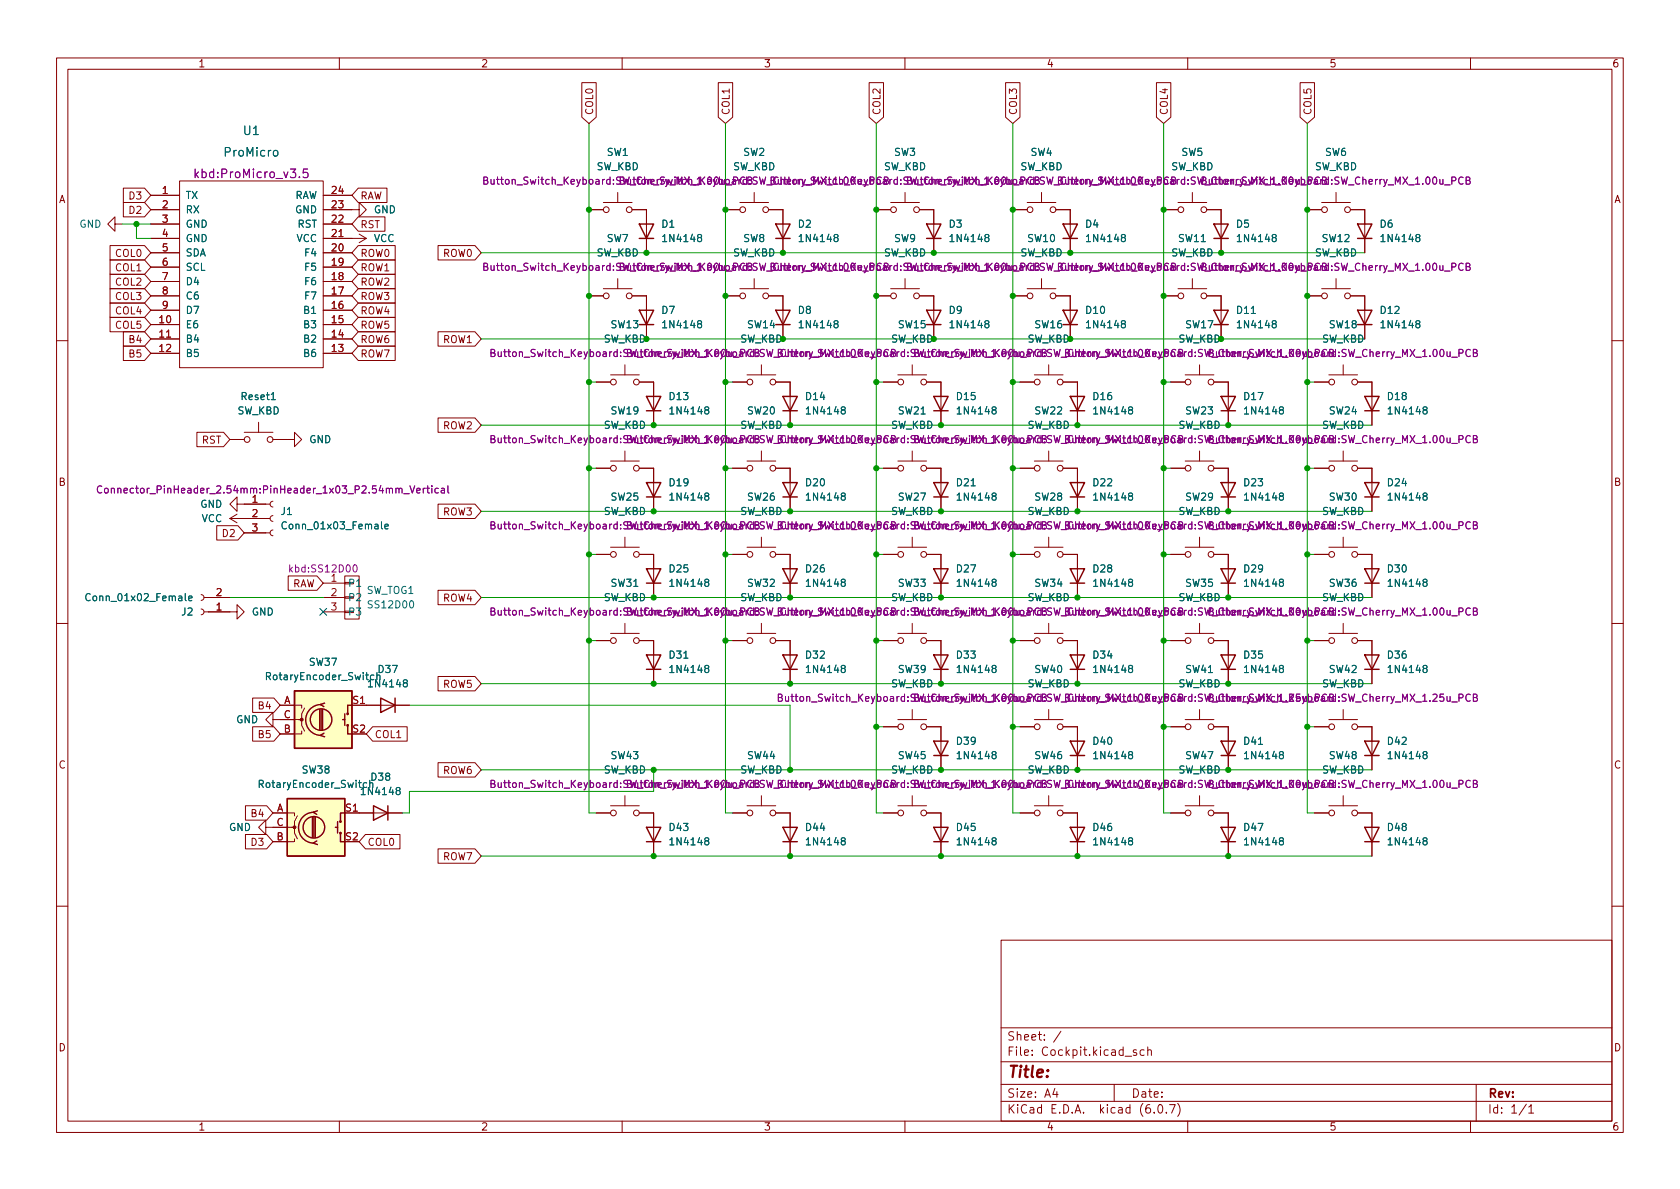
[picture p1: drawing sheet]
<svg xmlns="http://www.w3.org/2000/svg" width="297mm" height="210mm" viewBox="0 0 297 210" stroke-linecap="round" stroke-linejoin="round" font-family="sans-serif">
<g fill="none" stroke="#840000" stroke-width=".18">
<path d="M10 10.2h277v190.1h-277zM12 12.2h273v186.1h-273zM60 10.2v2M102.9 14.6h2.5v6.1l-1.3 1.1-1.2-1.1zM110 10.2v2M127 14.6h2.5v6.1l-1.2 1.1-1.3-1.1zM153.7 14.6h2.5v6.1l-1.3 1.1-1.2-1.1zM160 10.2v2M177.8 14.6h2.5v6.1l-1.2 1.1-1.3-1.1zM204.5 14.6h2.5v6.1l-1.3 1.1-1.2-1.1zM210 10.2v2M229.9 14.6h2.5v6.1l-1.3 1.1-1.2-1.1z"/>
<path d="M260 10.2v2M20.3 39.6v-1.3l-1.3 1.3 1.3 1.3v-1.3h1.3M21.8 33.3h3.8l1.1 1.2-1.1 1.3h-3.8zM21.8 35.8h3.8l1.1 1.3-1.1 1.2h-3.8zM26.7 37.1h5M26.7 34.5h5M26.7 39.6h5M31.7 32h25.4v33h-25.4zM57.1 37.1h6.4v-1.3l1.3 1.3-1.3 1.2v-1.2M57.1 34.5h5.1M57.1 39.6h5.1M63.3 38.3h4.8v2.6h-4.8l-1.1-1.3z"/>
<path d="M63.3 33.3h5.1v2.5h-5.1l-1.1-1.3zM104.1 37.1h2.6M106.7 35.8h5.1M109.2 34v1.8M111.8 37.1h2.5v7.6M128.3 37.1h2.5M130.8 35.8h5.1M133.3 34v1.8M135.9 37.1h2.5v7.6M154.9 37.1h2.6M157.5 35.8h5.1M160 34v1.8"/>
<path d="M162.6 37.1h2.5v7.6M179.1 37.1h2.5M181.6 35.8h5.1M184.1 34v1.8M186.7 37.1h2.5v7.6M205.7 37.1h2.6M208.3 35.8h5.1M210.8 34v1.8M213.4 37.1h2.5v7.6M231.1 37.1h2.6M233.7 35.8h5.1M236.2 34v1.8"/>
<path d="M238.8 37.1h2.5v7.6M19.5 43.4h6.1l1.1 1.3-1.1 1.3h-6.1zM19.5 46h6.1l1.1 1.2-1.1 1.3h-6.1zM19.5 48.5h6.1l1.1 1.3-1.1 1.2h-6.1zM19.5 56.1h6.1l1.1 1.3-1.1 1.3h-6.1zM19.5 51h6.1l1.1 1.3-1.1 1.3h-6.1zM19.5 53.6h6.1l1.1 1.3-1.1 1.2h-6.1zM21.8 58.7h3.8l1.1 1.2-1.1 1.3h-3.8zM26.7 52.3h5M26.7 42.2h5M26.7 57.4h5M26.7 59.9h5"/>
<path d="M26.7 54.9h5M26.7 49.8h5M26.7 47.2h5M26.7 44.7h5M57.1 52.3h5.1M57.1 42.2h7.7M57.1 57.4h5.1M57.1 59.9h5.1M57.1 54.9h5.1M57.1 49.8h5.1M57.1 47.2h5.1M57.1 44.7h5.1"/>
<path d="M63.3 53.6h6.6v2.5h-6.6l-1.1-1.2zM63.3 56.1h6.6v2.6h-6.6l-1.1-1.3zM63.3 58.7h6.6v2.5h-6.6l-1.1-1.3zM63.3 51h6.6v2.6h-6.6l-1.1-1.3zM63.3 43.4h6.6v2.6h-6.6l-1.1-1.3zM63.3 48.5h6.6v2.5h-6.6l-1.1-1.2zM63.3 46h6.6v2.5h-6.6l-1.1-1.3zM63.5 41.4l1.3 .8M64.8 42.2l-1.3 .7M77.4 58.7h6.6l1.1 1.2-1.1 1.3h-6.6zM77.4 43.4h6.6l1.1 1.3-1.1 1.3h-6.6zM104.1 52.3h2.6"/>
<path d="M106.7 51h5.1M109.2 49.3v1.7M111.8 52.3h2.5v7.6M128.3 52.3h2.5M130.8 51h5.1M133.3 49.3v1.7M135.9 52.3h2.5v7.6M154.9 52.3h2.6M157.5 51h5.1M160 49.3v1.7M162.6 52.3h2.5v7.6M179.1 52.3h2.5"/>
<path d="M181.6 51h5.1M184.1 49.3v1.7M186.7 52.3h2.5v7.6M205.7 52.3h2.6M208.3 51h5.1M210.8 49.3v1.7M213.4 52.3h2.5v7.6M231.1 52.3h2.6M233.7 51h5.1M236.2 49.3v1.7M238.8 52.3h2.5v7.6M10 60.2h2"/>
<path d="M21.8 61.2h3.8l1.1 1.3-1.1 1.2h-3.8zM26.7 62.5h5M34.8 76.4h4.7l1.1 1.3-1.1 1.3h-4.7zM40.6 77.7h2.6M43.2 76.4h5.1M45.7 74.7v1.7M48.3 77.7h3.8v-1.3l1.2 1.3-1.2 1.3v-1.3M57.1 62.5h5.1M63.3 61.2h6.6v2.5h-6.6l-1.1-1.2zM77.4 73.9h6.6l1.1 1.3-1.1 1.2h-6.6zM105.4 67.6h2.5M107.9 66.3h5.1"/>
<path d="M110.5 64.5v1.8M110.5 79.8v1.7M113 67.6h2.6v7.6M129.5 67.6h2.6M132.1 66.3h5.1M134.6 64.5v1.8M134.6 79.8v1.7M137.2 67.6h2.5v7.6M156.2 67.6h2.5M158.7 66.3h5.1M161.3 64.5v1.8M161.3 79.8v1.7"/>
<path d="M163.8 67.6h2.6v7.6M180.3 67.6h2.6M182.9 66.3h5.1M185.4 64.5v1.8M185.4 79.8v1.7M188 67.6h2.5v7.6M207 67.6h2.5M209.5 66.3h5.1M212.1 64.5v1.8M212.1 79.8v1.7M214.6 67.6h2.6v7.6M232.4 67.6h2.5"/>
<path d="M234.9 66.3h5.1M237.5 64.5v1.8M237.5 79.8v1.7M240 67.6h2.6v7.6M285 60.2h2M38.3 93h3.8l1.1 1.2-1.1 1.3h-3.8zM40.6 91.7l1.3 .8M40.6 91.7h7.2M41.9 89.1v-1.2l-1.3 1.2 1.3 1.3v-1.3h5.9M41.9 90.9l-1.3 .8M43.2 94.2h4.6M48.3 93.7l-.4 .2-.1 .3 .1 .4 .4 .1"/>
<path d="M48.3 91.2l-.4 .1-.1 .4 .1 .3 .4 .2M48.3 88.6l-.4 .2-.1 .3 .1 .4 .4 .2M77.4 89.1h6.6l1.1 1.3-1.1 1.3h-6.6zM105.4 98h2.5M105.4 82.8h2.5M107.9 96.8h5.1M107.9 81.5h5.1M110.5 95v1.8M113 98h2.6v7.7M113 82.8h2.6v7.6M129.5 98h2.6M129.5 82.8h2.6"/>
<path d="M132.1 96.8h5.1M132.1 81.5h5.1M134.6 95v1.8M137.2 98h2.5v7.7M137.2 82.8h2.5v7.6M156.2 98h2.5M156.2 82.8h2.5M158.7 96.8h5.1M158.7 81.5h5.1M161.3 95v1.8M163.8 82.8h2.6v7.6M163.8 98h2.6v7.7"/>
<path d="M180.3 98h2.6M180.3 82.8h2.6M182.9 96.8h5.1M182.9 81.5h5.1M185.4 95v1.8M188 82.8h2.5v7.6M188 98h2.5v7.7M207 98h2.5M207 82.8h2.5M209.5 96.8h5.1M209.5 81.5h5.1M212.1 95v1.8"/>
<path d="M214.6 82.8h2.6v7.6M214.6 98h2.6v7.7M232.4 98h2.5M232.4 82.8h2.5M234.9 96.8h5.1M234.9 81.5h5.1M237.5 95v1.8M240 98h2.6v7.7M240 82.8h2.6v7.6M10 110.2h2M35.6 105.2l.3 .1 .2 .4-.2 .3-.3 .2M35.6 107.7l.3 .1 .2 .4-.2 .4-.3 .1"/>
<path d="M36.1 108.2h5.8v-1.3l1.3 1.3-1.3 1.3v-1.3M36.1 105.7h4.5M51 101.8h5l1.1 1.3-1.1 1.3h-5zM57.1 105.7h3.9M57.1 108.2h3.9M57.1 103.1h3.9M61 108.1h1.5v.2h-1.5zM61 105.5h1.5v.3h-1.5zM61 103h1.5v.2h-1.5zM61 101.8h2.5v7.7h-2.5zM77.4 119.6h6.6l1.1 1.3-1.1 1.3h-6.6zM77.4 104.4h6.6l1.1 1.3-1.1 1.2h-6.6z"/>
<path d="M105.4 113.3h2.5M107.9 112h5.1M110.5 110.2v1.8M113 113.3h2.6v7.6M129.5 113.3h2.6M132.1 112h5.1M134.6 110.2v1.8M137.2 113.3h2.5v7.6M156.2 113.3h2.5M158.7 112h5.1M161.3 110.2v1.8M163.8 113.3h2.6v7.6"/>
<path d="M180.3 113.3h2.6M182.9 112h5.1M185.4 110.2v1.8M188 113.3h2.5v7.6M207 113.3h2.5M209.5 112h5.1M212.1 110.2v1.8M214.6 113.3h2.6v7.6M232.4 113.3h2.5M234.9 112h5.1M237.5 110.2v1.8M240 113.3h2.6v7.6"/>
<path d="M285 110.2h2M44.7 128.5h3.7l1.1 1.3-1.1 1.3h-3.7zM44.7 123.4h3.7l1.1 1.3-1.1 1.3h-3.7zM48.3 127.2v-1.2l-1.3 1.2 1.3 1.3v-1.3h5v1.1l.5 1M49.5 124.7h3.8v.5M53.3 129.3v.5h-3.8M53.8 125.2l-.5 1v1h-.5M64.8 124.7h7.6M65.9 128.5h6.1v2.6h-6.1l-1.1-1.3zM77.4 134.9h6.6l1.1 1.2-1.1 1.3h-6.6zM156.2 128.5h2.5M158.7 127.2h5.1"/>
<path d="M161.3 125.5v1.7M163.8 128.5h2.6v7.6M180.3 128.5h2.6M182.9 127.2h5.1M185.4 125.5v1.7M188 128.5h2.5v7.6M207 128.5h2.5M209.5 127.2h5.1M212.1 125.5v1.7M214.6 128.5h2.6v7.6M232.4 128.5h2.5M234.9 127.2h5.1"/>
<path d="M237.5 125.5v1.7M240 128.5h2.6v7.6M43.4 147.6h3.7l1.2 1.2-1.2 1.3h-3.7zM43.4 142.5h3.7l1.2 1.3-1.2 1.2h-3.7zM47 146.3v-1.3l-1.3 1.3 1.3 1.3v-1.3h5.1v1l.5 1M48.3 143.8h3.8v.5M52.1 148.3v.5h-3.8M52.6 144.3l-.5 1v1h-.5M63.5 143.8h7.6M64.6 147.6h6.1v2.5h-6.1l-1.1-1.3zM77.4 150.1h6.6l1.1 1.3-1.1 1.2h-6.6zM105.4 143.8h2.5"/>
<path d="M107.9 142.5h5.1M110.5 140.7v1.8M113 143.8h2.6v7.6M129.5 143.8h2.6M132.1 142.5h5.1M134.6 140.7v1.8M137.2 143.8h2.5v7.6M156.2 143.8h2.5M158.7 142.5h5.1M161.3 140.7v1.8M163.8 143.8h2.6v7.6M180.3 143.8h2.6"/>
<path d="M182.9 142.5h5.1M185.4 140.7v1.8M188 143.8h2.5v7.6M207 143.8h2.5M209.5 142.5h5.1M212.1 140.7v1.8M214.6 143.8h2.6v7.6M232.4 143.8h2.5M234.9 142.5h5.1M237.5 140.7v1.8M240 143.8h2.6v7.6M10 160.2h2"/>
<path d="M177 166.3h108v32h-108zM285 160.2h2M60 198.3v2M110 198.3v2M160 198.3v2M177 194.8h108M177 191.8h108M177 187.8h108M177 181.8h108M186.5 192.5l-.4 1h1M186.9 193v1M187.6 182.4l-1.3 1.9"/>
<path d="M197 191.8v3M198.9 186.8h1.2M200.9 185.7l-.3-.1-.2 .2v.3l.5 .1v.4h-.5M202.3 185.7l-.4-.1-.3 .3v.4l.1 .3h.6M202.9 185.8l.2-.2 .4 .1 .1 .9M202.9 185.1v1.5M204.1 196.7v.1M204.9 195.4l.2-.1a.81 .81 0 0 1 .6 .7 .81 .81 0 0 1-.3 .8h-.2a.81 .81 0 0 1-.6-.6 .81 .81 0 0 1 .3-.8zM206.2 196.7v.1M206.8 195.3h1l-.7 1.5M208.2 195.1a1.72 1.72 0 0 1 0 2.3M210 198.3v2"/>
<path d="M260 198.3v2M261 191.8v6.5M269.9 195.3l-1.3 1.9M270.3 195.8l.4-.5v1.5M270.3 196.8h.9"/>
<circle cx="107.2" cy="37.1" r=".51"/>
<circle cx="111.3" cy="37.1" r=".51"/>
<circle cx="131.3" cy="37.1" r=".51"/>
<circle cx="135.4" cy="37.1" r=".51"/>
<circle cx="158" cy="37.1" r=".51"/>
<circle cx="162.1" cy="37.1" r=".51"/>
<circle cx="182.1" cy="37.1" r=".51"/>
<circle cx="186.2" cy="37.1" r=".51"/>
<circle cx="208.8" cy="37.1" r=".51"/>
<circle cx="212.9" cy="37.1" r=".51"/>
<circle cx="234.2" cy="37.1" r=".51"/>
<circle cx="238.3" cy="37.1" r=".51"/>
<circle cx="107.2" cy="52.3" r=".51"/>
<circle cx="111.3" cy="52.3" r=".51"/>
<circle cx="131.3" cy="52.3" r=".51"/>
<circle cx="135.4" cy="52.3" r=".51"/>
<circle cx="158" cy="52.3" r=".51"/>
<circle cx="162.1" cy="52.3" r=".51"/>
<circle cx="182.1" cy="52.3" r=".51"/>
<circle cx="186.2" cy="52.3" r=".51"/>
<circle cx="208.8" cy="52.3" r=".51"/>
<circle cx="212.9" cy="52.3" r=".51"/>
<circle cx="234.2" cy="52.3" r=".51"/>
<circle cx="238.3" cy="52.3" r=".51"/>
<circle cx="43.7" cy="77.7" r=".51"/>
<circle cx="47.8" cy="77.7" r=".51"/>
<circle cx="108.5" cy="67.6" r=".51"/>
<circle cx="112.5" cy="67.6" r=".51"/>
<circle cx="132.6" cy="67.6" r=".51"/>
<circle cx="136.7" cy="67.6" r=".51"/>
<circle cx="159.3" cy="67.6" r=".51"/>
<circle cx="163.3" cy="67.6" r=".51"/>
<circle cx="183.4" cy="67.6" r=".51"/>
<circle cx="187.5" cy="67.6" r=".51"/>
<circle cx="210.1" cy="67.6" r=".51"/>
<circle cx="214.1" cy="67.6" r=".51"/>
<circle cx="235.5" cy="67.6" r=".51"/>
<circle cx="239.5" cy="67.6" r=".51"/>
<circle cx="108.5" cy="82.8" r=".51"/>
<circle cx="108.5" cy="98" r=".51"/>
<circle cx="112.5" cy="82.8" r=".51"/>
<circle cx="112.5" cy="98" r=".51"/>
<circle cx="132.6" cy="82.8" r=".51"/>
<circle cx="132.6" cy="98" r=".51"/>
<circle cx="136.7" cy="98" r=".51"/>
<circle cx="136.7" cy="82.8" r=".51"/>
<circle cx="159.3" cy="82.8" r=".51"/>
<circle cx="159.3" cy="98" r=".51"/>
<circle cx="163.3" cy="82.8" r=".51"/>
<circle cx="163.3" cy="98" r=".51"/>
<circle cx="183.4" cy="82.8" r=".51"/>
<circle cx="183.4" cy="98" r=".51"/>
<circle cx="187.5" cy="82.8" r=".51"/>
<circle cx="187.5" cy="98" r=".51"/>
<circle cx="210.1" cy="82.8" r=".51"/>
<circle cx="210.1" cy="98" r=".51"/>
<circle cx="214.1" cy="98" r=".51"/>
<circle cx="214.1" cy="82.8" r=".51"/>
<circle cx="235.5" cy="82.8" r=".51"/>
<circle cx="235.5" cy="98" r=".51"/>
<circle cx="239.5" cy="82.8" r=".51"/>
<circle cx="239.5" cy="98" r=".51"/>
<circle cx="108.5" cy="113.3" r=".51"/>
<circle cx="112.5" cy="113.3" r=".51"/>
<circle cx="132.6" cy="113.3" r=".51"/>
<circle cx="136.7" cy="113.3" r=".51"/>
<circle cx="159.3" cy="113.3" r=".51"/>
<circle cx="163.3" cy="113.3" r=".51"/>
<circle cx="183.4" cy="113.3" r=".51"/>
<circle cx="187.5" cy="113.3" r=".51"/>
<circle cx="210.1" cy="113.3" r=".51"/>
<circle cx="214.1" cy="113.3" r=".51"/>
<circle cx="235.5" cy="113.3" r=".51"/>
<circle cx="239.5" cy="113.3" r=".51"/>
<circle cx="159.3" cy="128.5" r=".51"/>
<circle cx="163.3" cy="128.5" r=".51"/>
<circle cx="183.4" cy="128.5" r=".51"/>
<circle cx="187.5" cy="128.5" r=".51"/>
<circle cx="210.1" cy="128.5" r=".51"/>
<circle cx="214.1" cy="128.5" r=".51"/>
<circle cx="235.5" cy="128.5" r=".51"/>
<circle cx="239.5" cy="128.5" r=".51"/>
<circle cx="108.5" cy="143.8" r=".51"/>
<circle cx="112.5" cy="143.8" r=".51"/>
<circle cx="132.6" cy="143.8" r=".51"/>
<circle cx="136.7" cy="143.8" r=".51"/>
<circle cx="159.3" cy="143.8" r=".51"/>
<circle cx="163.3" cy="143.8" r=".51"/>
<circle cx="183.4" cy="143.8" r=".51"/>
<circle cx="187.5" cy="143.8" r=".51"/>
<circle cx="210.1" cy="143.8" r=".51"/>
<circle cx="214.1" cy="143.8" r=".51"/>
<circle cx="235.5" cy="143.8" r=".51"/>
<circle cx="239.5" cy="143.8" r=".51"/>
</g>
<g fill="none" stroke="#840000" stroke-width=".25">
<path d="M113 39.6h2.6l-1.3 2.6zM137.2 39.6h2.5l-1.3 2.6zM163.8 39.6h2.6l-1.3 2.6zM188 39.6h2.5l-1.3 2.6zM214.6 39.6h2.6l-1.3 2.6zM240 39.6h2.6l-1.3 2.6zM113 54.9h2.6l-1.3 2.5zM113 57.4h2.6M113 42.2h2.6M137.2 54.9h2.5l-1.3 2.5zM137.2 57.4h2.5M137.2 42.2h2.5"/>
<path d="M163.8 54.9h2.6l-1.3 2.5zM163.8 57.4h2.6M163.8 42.2h2.6M188 54.9h2.5l-1.3 2.5zM188 57.4h2.5M188 42.2h2.5M214.6 54.9h2.6l-1.3 2.5zM214.6 57.4h2.6M214.6 42.2h2.6M240 54.9h2.6l-1.3 2.5zM240 57.4h2.6M240 42.2h2.6"/>
<path d="M114.3 70.1h2.5l-1.2 2.5zM114.3 72.6h2.5M138.4 70.1h2.6l-1.3 2.5zM138.4 72.6h2.6M165.1 70.1h2.5l-1.2 2.5zM165.1 72.6h2.5M189.2 70.1h2.6l-1.3 2.5zM189.2 72.6h2.6M215.9 70.1h2.5l-1.2 2.5zM215.9 72.6h2.5M241.3 70.1h2.5l-1.2 2.5zM241.3 72.6h2.5"/>
<path d="M114.3 85.3h2.5l-1.2 2.6zM114.3 87.9h2.5M138.4 85.3h2.6l-1.3 2.6zM138.4 87.9h2.6M165.1 85.3h2.5l-1.2 2.6zM165.1 87.9h2.5M189.2 85.3h2.6l-1.3 2.6zM189.2 87.9h2.6M215.9 85.3h2.5l-1.2 2.6zM215.9 87.9h2.5M241.3 85.3h2.5l-1.2 2.6zM241.3 87.9h2.5"/>
<path d="M114.3 115.8h2.5l-1.2 2.6zM114.3 100.6h2.5l-1.2 2.5zM114.3 103.1h2.5M114.3 118.4h2.5M138.4 115.8h2.6l-1.3 2.6zM138.4 100.6h2.6l-1.3 2.5zM138.4 103.1h2.6M138.4 118.4h2.6M165.1 100.6h2.5l-1.2 2.5zM165.1 115.8h2.5l-1.2 2.6zM165.1 103.1h2.5M165.1 118.4h2.5"/>
<path d="M189.2 100.6h2.6l-1.3 2.5zM189.2 115.8h2.6l-1.3 2.6zM189.2 103.1h2.6M189.2 118.4h2.6M215.9 115.8h2.5l-1.2 2.6zM215.9 100.6h2.5l-1.2 2.5zM215.9 103.1h2.5M215.9 118.4h2.5M241.3 100.6h2.5l-1.2 2.5zM241.3 115.8h2.5l-1.2 2.6zM241.3 103.1h2.5M241.3 118.4h2.5"/>
<path d="M52.1 122.2h10.1v10.1h-10.1zM56.5 125.5v3.5M56.8 124.6a2.73 2.73 0 0 0-2.7 2.7 2.73 2.73 0 0 0 2.7 2.7M56.8 125.5v3.5M57 125.5v3.5M57.3 129.7l-.7 .3 .8 .3M57.4 124.3l-.8 .3 .7 .4M60.6 127.2h.4M61 126.2v2.1M61.5 128.3v1.5h.7M62.2 124.7h-.7v1.5M67.3 123.4l2.5 1.3-2.5 1.3z"/>
<path d="M69.8 123.4v2.6M165.1 131.1h2.5l-1.2 2.5zM165.1 133.6h2.5M189.2 131.1h2.6l-1.3 2.5zM189.2 133.6h2.6M215.9 131.1h2.5l-1.2 2.5zM215.9 133.6h2.5M241.3 131.1h2.5l-1.2 2.5zM241.3 133.6h2.5M50.8 141.2h10.2v10.2h-10.2zM55.2 144.5v3.6M55.5 143.6a2.73 2.73 0 0 0-2.7 2.8 2.73 2.73 0 0 0 2.7 2.7"/>
<path d="M55.5 144.5v3.6M55.8 144.5v3.6M56 148.7l-.6 .4 .7 .2M56.1 143.4l-.7 .2 .6 .4M59.3 146.3h.4M59.7 145.3v2M60.2 147.3v1.5h.8M61 143.8h-.8v1.5M66 142.5l2.6 1.3-2.6 1.2zM68.6 142.5v2.5M114.3 146.3h2.5l-1.2 2.5zM114.3 148.8h2.5"/>
<path d="M138.4 146.3h2.6l-1.3 2.5zM138.4 148.8h2.6M165.1 146.3h2.5l-1.2 2.5zM165.1 148.8h2.5M189.2 146.3h2.6l-1.3 2.5zM189.2 148.8h2.6M215.9 146.3h2.5l-1.2 2.5zM215.9 148.8h2.5M241.3 146.3h2.5l-1.2 2.5zM241.3 148.8h2.5"/>
<circle cx="56.8" cy="127.2" r="1.9"/>
<circle cx="61.5" cy="128.3" r=".13"/>
<circle cx="61.5" cy="126.2" r=".13"/>
<circle cx="55.5" cy="146.3" r="1.9"/>
<circle cx="60.2" cy="145.3" r=".13"/>
<circle cx="60.2" cy="147.3" r=".13"/>
</g>
<g fill="none" stroke="#840084" stroke-width=".18">
<path d="M54.4 29.9h-.7l-.1 .7 .2-.1h.5l.2 .3-.1 .5-.2 .1-.6-.1M85.5 31.9l.6-.1 .1-.1-.1-.3-.6-.1v1.3h.5l.2-.1 .1-.4-.3-.2M256.7 32l.6-.1 .1-.2v-.3l-.7-.1v1.3M258.7 31.4a.6 .6 0 0 0-.9 .4 .6 .6 0 0 0 .6 .8l.3-.1M259.2 31.9l.6-.1 .1-.1-.1-.3-.6-.1v1.3h.5l.2-.1 .1-.4-.3-.2M85.5 47.1h.6l.1-.2-.1-.2-.6-.2v1.3h.5l.2-.1 .1-.3-.3-.3M256.7 47.2l.6-.1 .1-.1v-.3l-.7-.2v1.3M258.7 46.7a.6 .6 0 0 0-.9 .4 .6 .6 0 0 0 .6 .7l.3-.1M259.2 47.1h.6l.1-.2-.1-.2-.6-.2v1.3h.5l.2-.1 .1-.3-.3-.3M86.8 77.6h.6l.1-.2-.1-.3-.6-.1v1.3h.5l.2-.1v-.3l-.3-.3M86.8 62.4l.6-.1 .1-.2-.1-.2-.6-.1v1.3h.5l.2-.2v-.3l-.3-.2M258 62.4h.6l.1-.2-.1-.3-.6-.1v1.3"/>
<path d="M258 77.7l.6-.1 .1-.2-.1-.3-.6-.1v1.3M260 61.9a.6 .6 0 0 0-.9 .4 .6 .6 0 0 0 .6 .8l.3-.2M260 77.1a.6 .6 0 0 0-.9 .5 .6 .6 0 0 0 .6 .7l.3-.1M260.5 62.4l.5-.1 .2-.2-.1-.2-.6-.1v1.3h.5l.2-.2v-.3l-.3-.2M260.5 77.6h.5l.2-.2-.1-.3-.6-.1v1.3h.5l.2-.1v-.3l-.3-.3M18 86a.6 .6 0 0 0-.8 .5 .6 .6 0 0 0 .5 .7l.3-.1M18.5 86.5l.2-.2 .4 .2v.4l-.1 .2-.3 .1-.2-.1zM74.8 86.3v.9M75.2 86.3l-.4 .3M75.4 86.3h.5M75.6 85.9v1.1l.3 .2M76.4 85.9v.1"/>
<path d="M76.4 86.3v.9M77.5 86.4l-.4-.1-.2 .3 .1 .5h.5M78 86.4h.5l.1 .8M78.6 86.6l-.4 .1-.2 .2 .2 .3 .4-.1M79.2 85.9v1.1l.2 .2M86.8 92.9l.6-.1 .1-.2-.1-.2-.6-.1v1.2h.5l.2-.1v-.3l-.3-.2M258 92.9h.6l.1-.2-.1-.3-.6-.1v1.2M260 92.4a.6 .6 0 0 0-.9 .4 .6 .6 0 0 0 .6 .7l.3-.1M260.5 92.9l.5-.1 .2-.2-.1-.2-.6-.1v1.2h.5l.2-.1v-.3l-.3-.2M62.5 100l.2-.1a.68 .68 0 0 1 .5 .6 .68 .68 0 0 1-.5 .7l-.2-.2-.1-.3zM86.8 108.1l.6-.1 .1-.1-.1-.3-.6-.1v1.3h.5l.2-.1v-.4l-.3-.2M258 108.2l.6-.1 .1-.2-.1-.3-.6-.1v1.3"/>
<path d="M260 107.6a.6 .6 0 0 0-.9 .4 .6 .6 0 0 0 .6 .8l.3-.1M260.5 108.1l.5-.1 .2-.1-.1-.3-.6-.1v1.3h.5l.2-.1v-.4l-.3-.2M86.8 138.6l.6-.1 .1-.2-.1-.2-.6-.1v1.3h.5l.2-.2v-.3l-.3-.2M137.6 123.3h.6l.1-.2-.1-.2-.6-.2v1.3h.5l.2-.1v-.3l-.3-.3M258 138.6h.6l.1-.2-.1-.3-.6-.1v1.3M258 123.4l.6-.1 .1-.1-.1-.3-.6-.2v1.3M260 138.1a.6 .6 0 0 0-.9 .4 .6 .6 0 0 0 .6 .8l.3-.2M260 122.9a.6 .6 0 0 0-.9 .4 .6 .6 0 0 0 .6 .7l.3-.1M260.5 138.6l.5-.1 .2-.2-.1-.2-.6-.1v1.3h.5l.2-.2v-.3l-.3-.2M260.5 123.3h.5l.2-.2-.1-.2-.6-.2v1.3h.5l.2-.1v-.3l-.3-.3"/>
</g>
<path d="M48.4 26.7l.2-.1 .5 .1v.6l-.1 .2-.4 .1-.2-.1zM50.6 92.4a.6 .6 0 0 0-.8 .4 .6 .6 0 0 0 .6 .7l.2-.1M68.1 93.1l.6-.1-.1-.3h-.4l-.1 .2v.6h.5M15.9 105.1a.6 .6 0 0 0-.8 .4 .6 .6 0 0 0 .6 .7l.2-.1M33.4 105.8l.6-.1-.1-.3h-.4l-.1 .2v.6h.5M66.1 119.4h-.4l-.2 .2 .1 .5h.5M66.6 119.5l.2-.1h.3l.1 .8M66.6 118.9v1.3M64.8 138.5l-.3-.1-.3 .2 .1 .6h.5M65.4 138.5l.2-.1 .3 .1v.8M65.4 138v1.3" fill="none" stroke="#006464" stroke-width=".18"/>
<g fill="#ffffc2" stroke="#ffffc2" stroke-width=".18">
<path d="M50.8 141.2h10.2v10.2h-10.2z"/>
<path d="M52.1 122.2h10.1v10.1h-10.1z"/>
</g>
<g fill="#840000" stroke="#840000" stroke-width=".18">
<circle cx="52.1" cy="146.3" r=".25"/>
<circle cx="53.3" cy="127.2" r=".25"/>
</g>
<g fill="none" stroke="#009600" stroke-width=".18">
<path d="M21.6 39.6h5.1M24.1 39.6v2.6h2.6M104.1 21.8v122h1.3M128.3 21.8v122h1.2M154.9 21.8v122h1.3M179.1 21.8v122h1.2M205.7 21.8v122h1.3M231.1 21.8v122h1.3M85.1 59.9h156.2M85.1 44.7h156.2M85.1 75.2h157.5M104.1 67.6h1.3"/>
<path d="M128.3 67.6h1.2M154.9 67.6h1.3M179.1 67.6h1.2M205.7 67.6h1.3M231.1 67.6h1.3M85.1 90.4h157.5M104.1 98h1.3M104.1 82.8h1.3M128.3 98h1.2M128.3 82.8h1.2M154.9 98h1.3M154.9 82.8h1.3"/>
<path d="M179.1 98h1.2M179.1 82.8h1.2M205.7 98h1.3M205.7 82.8h1.3M231.1 98h1.3M231.1 82.8h1.3M40.6 105.7h16.5M85.1 105.7h157.5M104.1 113.3h1.3M128.3 113.3h1.2M154.9 113.3h1.3M179.1 113.3h1.2"/>
<path d="M205.7 113.3h1.3M231.1 113.3h1.3M72.4 124.7h67.3v11.4M85.1 136.1h157.5M85.1 120.9h157.5M115.6 136.1v3.8h-43.2v3.9h-1.3M154.9 128.5h1.3M179.1 128.5h1.2M205.7 128.5h1.3M231.1 128.5h1.3M85.1 151.4h157.5"/>
</g>
<path d="M56.5 107.6l1.3 1.2M57.8 107.6l-1.3 1.2" fill="none" stroke="#000084" stroke-width=".18"/>
<g fill="#009600" stroke="#009600" stroke-width=".18">
<circle cx="179.1" cy="98" r=".46"/>
<circle cx="179.1" cy="52.3" r=".46"/>
<circle cx="179.1" cy="67.6" r=".46"/>
<circle cx="205.7" cy="67.6" r=".46"/>
<circle cx="179.1" cy="128.5" r=".46"/>
<circle cx="166.4" cy="151.4" r=".46"/>
<circle cx="166.4" cy="136.1" r=".46"/>
<circle cx="190.5" cy="105.7" r=".46"/>
<circle cx="166.4" cy="105.7" r=".46"/>
<circle cx="179.1" cy="113.3" r=".46"/>
<circle cx="190.5" cy="120.9" r=".46"/>
<circle cx="190.5" cy="136.1" r=".46"/>
<circle cx="205.7" cy="113.3" r=".46"/>
<circle cx="190.5" cy="151.4" r=".46"/>
<circle cx="205.7" cy="128.5" r=".46"/>
<circle cx="217.2" cy="151.4" r=".46"/>
<circle cx="217.2" cy="105.7" r=".46"/>
<circle cx="217.2" cy="120.9" r=".46"/>
<circle cx="231.1" cy="113.3" r=".46"/>
<circle cx="231.1" cy="128.5" r=".46"/>
<circle cx="217.2" cy="136.1" r=".46"/>
<circle cx="231.1" cy="82.8" r=".46"/>
<circle cx="231.1" cy="37.1" r=".46"/>
<circle cx="231.1" cy="52.3" r=".46"/>
<circle cx="215.9" cy="44.7" r=".46"/>
<circle cx="217.2" cy="75.2" r=".46"/>
<circle cx="231.1" cy="67.6" r=".46"/>
<circle cx="205.7" cy="37.1" r=".46"/>
<circle cx="189.2" cy="44.7" r=".46"/>
<circle cx="165.1" cy="59.9" r=".46"/>
<circle cx="165.1" cy="44.7" r=".46"/>
<circle cx="205.7" cy="52.3" r=".46"/>
<circle cx="215.9" cy="59.9" r=".46"/>
<circle cx="189.2" cy="59.9" r=".46"/>
<circle cx="179.1" cy="37.1" r=".46"/>
<circle cx="205.7" cy="98" r=".46"/>
<circle cx="231.1" cy="98" r=".46"/>
<circle cx="205.7" cy="82.8" r=".46"/>
<circle cx="217.2" cy="90.4" r=".46"/>
<circle cx="154.9" cy="113.3" r=".46"/>
<circle cx="139.7" cy="120.9" r=".46"/>
<circle cx="154.9" cy="128.5" r=".46"/>
<circle cx="139.7" cy="136.1" r=".46"/>
<circle cx="166.4" cy="120.9" r=".46"/>
<circle cx="139.7" cy="151.4" r=".46"/>
<circle cx="139.7" cy="105.7" r=".46"/>
<circle cx="154.9" cy="98" r=".46"/>
<circle cx="166.4" cy="90.4" r=".46"/>
<circle cx="154.9" cy="82.8" r=".46"/>
<circle cx="190.5" cy="75.2" r=".46"/>
<circle cx="179.1" cy="82.8" r=".46"/>
<circle cx="190.5" cy="90.4" r=".46"/>
<circle cx="166.4" cy="75.2" r=".46"/>
<circle cx="154.9" cy="67.6" r=".46"/>
<circle cx="139.7" cy="75.2" r=".46"/>
<circle cx="139.7" cy="90.4" r=".46"/>
<circle cx="154.9" cy="37.1" r=".46"/>
<circle cx="138.4" cy="59.9" r=".46"/>
<circle cx="154.9" cy="52.3" r=".46"/>
<circle cx="138.4" cy="44.7" r=".46"/>
<circle cx="115.6" cy="75.2" r=".46"/>
<circle cx="104.1" cy="67.6" r=".46"/>
<circle cx="104.1" cy="52.3" r=".46"/>
<circle cx="128.3" cy="67.6" r=".46"/>
<circle cx="104.1" cy="37.1" r=".46"/>
<circle cx="128.3" cy="52.3" r=".46"/>
<circle cx="104.1" cy="113.3" r=".46"/>
<circle cx="115.6" cy="120.9" r=".46"/>
<circle cx="128.3" cy="82.8" r=".46"/>
<circle cx="128.3" cy="98" r=".46"/>
<circle cx="115.6" cy="151.4" r=".46"/>
<circle cx="115.6" cy="136.1" r=".46"/>
<circle cx="128.3" cy="113.3" r=".46"/>
<circle cx="115.6" cy="105.7" r=".46"/>
<circle cx="114.3" cy="44.7" r=".46"/>
<circle cx="114.3" cy="59.9" r=".46"/>
<circle cx="128.3" cy="37.1" r=".46"/>
<circle cx="104.1" cy="82.8" r=".46"/>
<circle cx="115.6" cy="90.4" r=".46"/>
<circle cx="104.1" cy="98" r=".46"/>
<circle cx="24.1" cy="39.6" r=".46"/>
</g>
<text font-size="2.8" fill="#840000" x="178" y="190.6">Title:</text>
<g font-size="2.1" fill="#006464">
<text x="43.1" y="23.9">U1</text>
<text x="39.9" y="27.7">ProMicro</text>
</g>
<text font-size="2.1" fill="#840084" x="35" y="31.5">kbd:ProMicro_v3.5</text>
<g font-size="2.1" fill="#840000">
<text x="178" y="184">Sheet: /</text>
<text x="178" y="186.7">File: Cockpit.kicad_sch</text>
<text x="178" y="196.9">KiCad E.D.A. kicad (6.0.7)</text>
<text x="178" y="194.1">Size: A4</text>
<text x="200" y="194.1">Date:</text>
<text x="263" y="194.1">Rev:</text>
<text x="263" y="196.9">Id: 1/1</text>
</g>
<g font-size="1.8" fill="#840000">
<text x="35" y="11.9">1</text>
<text x="85" y="11.9">2</text>
<text x="135" y="11.9">3</text>
<text x="185" y="11.9">4</text>
<text x="235" y="11.9">5</text>
<text x="285" y="11.9">6</text>
<text x="104.9" y="20.4" transform="rotate(-90 104.9 20.4)">COL0</text>
<text x="129" y="20.4" transform="rotate(-90 129 20.4)">COL1</text>
<text x="155.7" y="20.4" transform="rotate(-90 155.7 20.4)">COL2</text>
<text x="179.8" y="20.4" transform="rotate(-90 179.8 20.4)">COL3</text>
<text x="206.5" y="20.4" transform="rotate(-90 206.5 20.4)">COL4</text>
<text x="231.9" y="20.4" transform="rotate(-90 231.9 20.4)">COL5</text>
<text x="10.3" y="35.9">A</text>
<text x="23" y="35.3">D3</text>
<text x="63.7" y="35.3">RAW</text>
<text x="285.3" y="35.9">A</text>
<text x="23" y="37.8">D2</text>
<text x="63.7" y="40.3">RST</text>
<text x="20.5" y="45.4">COL0</text>
<text x="20.5" y="48">COL1</text>
<text x="63.7" y="45.4">ROW0</text>
<text x="63.7" y="48">ROW1</text>
<text x="78.4" y="45.4">ROW0</text>
<text x="20.5" y="50.5">COL2</text>
<text x="20.5" y="53">COL3</text>
<text x="63.7" y="53">ROW3</text>
<text x="63.7" y="50.5">ROW2</text>
<text x="20.5" y="58.1">COL5</text>
<text x="20.5" y="55.6">COL4</text>
<text x="63.7" y="55.6">ROW4</text>
<text x="63.7" y="58.1">ROW5</text>
<text x="23" y="60.7">B4</text>
<text x="23" y="63.2">B5</text>
<text x="63.7" y="63.2">ROW7</text>
<text x="63.7" y="60.7">ROW6</text>
<text x="78.4" y="60.7">ROW1</text>
<text x="78.4" y="75.9">ROW2</text>
<text x="35.7" y="78.4">RST</text>
<text x="10.3" y="85.9">B</text>
<text x="285.3" y="85.9">B</text>
<text x="39.5" y="95">D2</text>
<text x="78.4" y="91.1">ROW3</text>
<text x="51.5" y="103.8">RAW</text>
<text x="78.4" y="106.4">ROW4</text>
<text x="45.8" y="125.4">B4</text>
<text x="78.4" y="121.6">ROW5</text>
<text x="45.8" y="130.5">B5</text>
<text x="66.2" y="130.5">COL1</text>
<text x="10.3" y="135.9">C</text>
<text x="78.4" y="136.9">ROW6</text>
<text x="285.3" y="135.9">C</text>
<text x="44.6" y="149.6">D3</text>
<text x="44.6" y="144.5">B4</text>
<text x="64.9" y="149.6">COL0</text>
<text x="78.4" y="152.1">ROW7</text>
<text x="10.3" y="185.9">D</text>
<text x="285.3" y="185.9">D</text>
<text x="35" y="199.9">1</text>
<text x="85" y="199.9">2</text>
<text x="135" y="199.9">3</text>
<text x="185" y="199.9">4</text>
<text x="235" y="199.9">5</text>
<text x="285" y="199.9">6</text>
</g>
<g font-size="1.8" fill="#006464">
<text x="107.3" y="27.6">SW1</text>
<text x="131.4" y="27.6">SW2</text>
<text x="158.1" y="27.6">SW3</text>
<text x="182.2" y="27.6">SW4</text>
<text x="208.9" y="27.6">SW5</text>
<text x="234.3" y="27.6">SW6</text>
<text x="32.8" y="35.2">TX</text>
<text x="51.9" y="35.2">RAW</text>
<text x="105.4" y="30.1">SW_KBD</text>
<text x="129.5" y="30.1">SW_KBD</text>
<text x="156.2" y="30.1">SW_KBD</text>
<text x="180.3" y="30.1">SW_KBD</text>
<text x="207" y="30.1">SW_KBD</text>
<text x="232.4" y="30.1">SW_KBD</text>
<text x="14" y="40.3">GND</text>
<text x="32.8" y="37.7">RX</text>
<text x="32.8" y="40.3">GND</text>
<text x="52.2" y="37.7">GND</text>
<text x="52.6" y="40.3">RST</text>
<text x="66.1" y="37.7">GND</text>
<text x="117" y="40.3">D1</text>
<text x="141.2" y="40.3">D2</text>
<text x="167.8" y="40.3">D3</text>
<text x="192" y="40.3">D4</text>
<text x="218.6" y="40.3">D5</text>
<text x="244" y="40.3">D6</text>
<text x="32.8" y="42.8">GND</text>
<text x="32.8" y="45.3">SDA</text>
<text x="32.8" y="47.9">SCL</text>
<text x="52.4" y="42.8">VCC</text>
<text x="54.1" y="47.9">F5</text>
<text x="54.1" y="45.3">F4</text>
<text x="66.1" y="42.8">VCC</text>
<text x="105.4" y="45.3">SW_KBD</text>
<text x="107.3" y="42.8">SW7</text>
<text x="117.5" y="42.8">1N4148</text>
<text x="129.5" y="45.3">SW_KBD</text>
<text x="131.4" y="42.8">SW8</text>
<text x="141.6" y="42.8">1N4148</text>
<text x="156.2" y="45.3">SW_KBD</text>
<text x="158.1" y="42.8">SW9</text>
<text x="168.3" y="42.8">1N4148</text>
<text x="180.3" y="45.3">SW_KBD</text>
<text x="181.7" y="42.8">SW10</text>
<text x="192.4" y="42.8">1N4148</text>
<text x="207" y="45.3">SW_KBD</text>
<text x="208.4" y="42.8">SW11</text>
<text x="219.1" y="42.8">1N4148</text>
<text x="232.4" y="45.3">SW_KBD</text>
<text x="233.8" y="42.8">SW12</text>
<text x="244.5" y="42.8">1N4148</text>
<text x="32.8" y="50.4">D4</text>
<text x="32.8" y="53">C6</text>
<text x="54.1" y="53">F7</text>
<text x="54.1" y="50.4">F6</text>
<text x="32.8" y="58">E6</text>
<text x="32.8" y="55.5">D7</text>
<text x="53.9" y="58">B3</text>
<text x="53.9" y="55.5">B1</text>
<text x="108.1" y="58">SW13</text>
<text x="117" y="55.5">D7</text>
<text x="117.5" y="58">1N4148</text>
<text x="132.2" y="58">SW14</text>
<text x="141.2" y="55.5">D8</text>
<text x="141.6" y="58">1N4148</text>
<text x="158.9" y="58">SW15</text>
<text x="167.8" y="55.5">D9</text>
<text x="168.3" y="58">1N4148</text>
<text x="183" y="58">SW16</text>
<text x="192.1" y="55.5">D10</text>
<text x="192.4" y="58">1N4148</text>
<text x="209.7" y="58">SW17</text>
<text x="218.7" y="55.5">D11</text>
<text x="219.1" y="58">1N4148</text>
<text x="235.1" y="58">SW18</text>
<text x="244.1" y="55.5">D12</text>
<text x="244.5" y="58">1N4148</text>
<text x="32.8" y="60.6">B4</text>
<text x="32.8" y="63.1">B5</text>
<text x="53.9" y="63.1">B6</text>
<text x="53.9" y="60.6">B2</text>
<text x="106.7" y="60.6">SW_KBD</text>
<text x="130.8" y="60.6">SW_KBD</text>
<text x="157.5" y="60.6">SW_KBD</text>
<text x="181.6" y="60.6">SW_KBD</text>
<text x="208.3" y="60.6">SW_KBD</text>
<text x="233.7" y="60.6">SW_KBD</text>
<text x="42.8" y="70.7">Reset1</text>
<text x="118.4" y="70.7">D13</text>
<text x="142.5" y="70.7">D14</text>
<text x="169.2" y="70.7">D15</text>
<text x="193.3" y="70.7">D16</text>
<text x="220" y="70.7">D17</text>
<text x="245.4" y="70.7">D18</text>
<text x="41.9" y="73.3">SW_KBD</text>
<text x="106.7" y="75.8">SW_KBD</text>
<text x="108.1" y="73.3">SW19</text>
<text x="118.8" y="73.3">1N4148</text>
<text x="130.8" y="75.8">SW_KBD</text>
<text x="132.2" y="73.3">SW20</text>
<text x="142.9" y="73.3">1N4148</text>
<text x="157.5" y="75.8">SW_KBD</text>
<text x="158.9" y="73.3">SW21</text>
<text x="169.6" y="73.3">1N4148</text>
<text x="181.6" y="75.8">SW_KBD</text>
<text x="183" y="73.3">SW22</text>
<text x="193.7" y="73.3">1N4148</text>
<text x="208.3" y="75.8">SW_KBD</text>
<text x="209.7" y="73.3">SW23</text>
<text x="220.4" y="73.3">1N4148</text>
<text x="233.7" y="75.8">SW_KBD</text>
<text x="235.1" y="73.3">SW24</text>
<text x="245.8" y="73.3">1N4148</text>
<text x="54.7" y="78.4">GND</text>
<text x="35.4" y="89.8">GND</text>
<text x="108.1" y="88.5">SW25</text>
<text x="118.4" y="86">D19</text>
<text x="118.8" y="88.5">1N4148</text>
<text x="132.2" y="88.5">SW26</text>
<text x="142.5" y="86">D20</text>
<text x="142.9" y="88.5">1N4148</text>
<text x="158.9" y="88.5">SW27</text>
<text x="169.2" y="86">D21</text>
<text x="169.6" y="88.5">1N4148</text>
<text x="183" y="88.5">SW28</text>
<text x="193.3" y="86">D22</text>
<text x="193.7" y="88.5">1N4148</text>
<text x="209.7" y="88.5">SW29</text>
<text x="220" y="86">D23</text>
<text x="220.4" y="88.5">1N4148</text>
<text x="235.1" y="88.5">SW30</text>
<text x="245.4" y="86">D24</text>
<text x="245.8" y="88.5">1N4148</text>
<text x="35.6" y="92.3">VCC</text>
<text x="49.7" y="91.1">J1</text>
<text x="50.5" y="93.6">Conn_01x03_Female</text>
<text x="106.7" y="91.1">SW_KBD</text>
<text x="130.8" y="91.1">SW_KBD</text>
<text x="157.5" y="91.1">SW_KBD</text>
<text x="181.6" y="91.1">SW_KBD</text>
<text x="208.3" y="91.1">SW_KBD</text>
<text x="233.7" y="91.1">SW_KBD</text>
<text x="118.4" y="101.2">D25</text>
<text x="142.5" y="101.2">D26</text>
<text x="169.2" y="101.2">D27</text>
<text x="193.3" y="101.2">D28</text>
<text x="220" y="101.2">D29</text>
<text x="245.4" y="101.2">D30</text>
<text x="15.8" y="106.3">Conn_01x02_Female</text>
<text x="61.5" y="103.8">P1</text>
<text x="61.5" y="106.3">P2</text>
<text x="64.7" y="105">SW_TOG1</text>
<text x="65.3" y="107.6">SS12D00</text>
<text x="106.7" y="106.3">SW_KBD</text>
<text x="108.1" y="103.8">SW31</text>
<text x="118.8" y="103.8">1N4148</text>
<text x="130.8" y="106.3">SW_KBD</text>
<text x="132.2" y="103.8">SW32</text>
<text x="142.9" y="103.8">1N4148</text>
<text x="157.5" y="106.3">SW_KBD</text>
<text x="158.9" y="103.8">SW33</text>
<text x="169.6" y="103.8">1N4148</text>
<text x="181.6" y="106.3">SW_KBD</text>
<text x="183" y="103.8">SW34</text>
<text x="193.7" y="103.8">1N4148</text>
<text x="208.3" y="106.3">SW_KBD</text>
<text x="209.7" y="103.8">SW35</text>
<text x="220.4" y="103.8">1N4148</text>
<text x="233.7" y="106.3">SW_KBD</text>
<text x="235.1" y="103.8">SW36</text>
<text x="245.8" y="103.8">1N4148</text>
<text x="32.1" y="108.8">J2</text>
<text x="44.5" y="108.8">GND</text>
<text x="61.5" y="108.8">P3</text>
<text x="54.7" y="117.7">SW37</text>
<text x="67" y="119">D37</text>
<text x="118.4" y="116.5">D31</text>
<text x="118.8" y="119">1N4148</text>
<text x="142.5" y="116.5">D32</text>
<text x="142.9" y="119">1N4148</text>
<text x="158.9" y="119">SW39</text>
<text x="169.2" y="116.5">D33</text>
<text x="169.6" y="119">1N4148</text>
<text x="183" y="119">SW40</text>
<text x="193.3" y="116.5">D34</text>
<text x="193.7" y="119">1N4148</text>
<text x="209.7" y="119">SW41</text>
<text x="220" y="116.5">D35</text>
<text x="220.4" y="119">1N4148</text>
<text x="235.1" y="119">SW42</text>
<text x="245.4" y="116.5">D36</text>
<text x="245.8" y="119">1N4148</text>
<text x="47.5" y="120.3">RotaryEncoder_Switch</text>
<text x="65.5" y="121.5">1N4148</text>
<text x="157.5" y="121.5">SW_KBD</text>
<text x="181.6" y="121.5">SW_KBD</text>
<text x="208.3" y="121.5">SW_KBD</text>
<text x="233.7" y="121.5">SW_KBD</text>
<text x="41.7" y="127.9">GND</text>
<text x="169.2" y="131.7">D39</text>
<text x="193.3" y="131.7">D40</text>
<text x="220" y="131.7">D41</text>
<text x="245.4" y="131.7">D42</text>
<text x="53.5" y="136.8">SW38</text>
<text x="106.7" y="136.8">SW_KBD</text>
<text x="108.1" y="134.2">SW43</text>
<text x="130.8" y="136.8">SW_KBD</text>
<text x="132.2" y="134.2">SW44</text>
<text x="157.5" y="136.8">SW_KBD</text>
<text x="158.9" y="134.2">SW45</text>
<text x="169.6" y="134.2">1N4148</text>
<text x="181.6" y="136.8">SW_KBD</text>
<text x="183" y="134.2">SW46</text>
<text x="193.7" y="134.2">1N4148</text>
<text x="208.3" y="136.8">SW_KBD</text>
<text x="209.7" y="134.2">SW47</text>
<text x="220.4" y="134.2">1N4148</text>
<text x="233.7" y="136.8">SW_KBD</text>
<text x="235.1" y="134.2">SW48</text>
<text x="245.8" y="134.2">1N4148</text>
<text x="46.2" y="139.3">RotaryEncoder_Switch</text>
<text x="64.2" y="140.6">1N4148</text>
<text x="65.7" y="138">D38</text>
<text x="40.5" y="146.9">GND</text>
<text x="118.4" y="146.9">D43</text>
<text x="118.8" y="149.5">1N4148</text>
<text x="142.5" y="146.9">D44</text>
<text x="142.9" y="149.5">1N4148</text>
<text x="169.2" y="146.9">D45</text>
<text x="169.6" y="149.5">1N4148</text>
<text x="193.3" y="146.9">D46</text>
<text x="193.7" y="149.5">1N4148</text>
<text x="220" y="146.9">D47</text>
<text x="220.4" y="149.5">1N4148</text>
<text x="245.4" y="146.9">D48</text>
<text x="245.8" y="149.5">1N4148</text>
</g>
<g font-size="1.8" fill="#a90000">
<text x="28.7" y="34.3">1</text>
<text x="58.7" y="34.3">24</text>
<text x="28.7" y="36.8">2</text>
<text x="28.7" y="39.4">3</text>
<text x="28.7" y="41.9">4</text>
<text x="58.7" y="41.9">21</text>
<text x="58.7" y="39.4">22</text>
<text x="58.7" y="36.8">23</text>
<text x="28.7" y="44.4">5</text>
<text x="28.7" y="47">6</text>
<text x="58.7" y="47">19</text>
<text x="58.7" y="44.4">20</text>
<text x="28.7" y="49.5">7</text>
<text x="28.7" y="52.1">8</text>
<text x="58.7" y="52.1">17</text>
<text x="58.7" y="49.5">18</text>
<text x="28.2" y="57.1">10</text>
<text x="28.2" y="59.7">11</text>
<text x="28.7" y="54.6">9</text>
<text x="58.7" y="59.7">14</text>
<text x="58.7" y="57.1">15</text>
<text x="58.7" y="54.6">16</text>
<text x="28.2" y="62.2">12</text>
<text x="58.7" y="62.2">13</text>
<text x="44.6" y="88.9">1</text>
<text x="44.6" y="91.4">2</text>
<text x="44.6" y="94">3</text>
<text x="38.2" y="107.9">1</text>
<text x="38.2" y="105.4">2</text>
<text x="58.6" y="102.9">1</text>
<text x="58.6" y="105.4">2</text>
<text x="58.6" y="107.9">3</text>
<text x="50.2" y="124.5">A</text>
<text x="62.4" y="124.5">S1</text>
<text x="50.2" y="129.5">B</text>
<text x="50.2" y="127">C</text>
<text x="62.4" y="129.5">S2</text>
<text x="48.9" y="143.5">A</text>
<text x="61.1" y="143.5">S1</text>
<text x="48.9" y="148.6">B</text>
<text x="48.9" y="146">C</text>
<text x="61.1" y="148.6">S2</text>
</g>
<g font-size="1.8" fill="#840084">
<text x="86.5" y="32.6">Button_Switch_Keyboard:SW_Cherry_MX_1.00u_PCB</text>
<text x="110.6" y="32.6">Button_Switch_Keyboard:SW_Cherry_MX_1.00u_PCB</text>
<text x="137.3" y="32.6">Button_Switch_Keyboard:SW_Cherry_MX_1.00u_PCB</text>
<text x="161.4" y="32.6">Button_Switch_Keyboard:SW_Cherry_MX_1.00u_PCB</text>
<text x="188.1" y="32.6">Button_Switch_Keyboard:SW_Cherry_MX_1.00u_PCB</text>
<text x="213.5" y="32.6">Button_Switch_Keyboard:SW_Cherry_MX_1.00u_PCB</text>
<text x="86.5" y="47.9">Button_Switch_Keyboard:SW_Cherry_MX_1.00u_PCB</text>
<text x="110.6" y="47.9">Button_Switch_Keyboard:SW_Cherry_MX_1.00u_PCB</text>
<text x="137.3" y="47.9">Button_Switch_Keyboard:SW_Cherry_MX_1.00u_PCB</text>
<text x="161.4" y="47.9">Button_Switch_Keyboard:SW_Cherry_MX_1.00u_PCB</text>
<text x="188.1" y="47.9">Button_Switch_Keyboard:SW_Cherry_MX_1.00u_PCB</text>
<text x="213.5" y="47.9">Button_Switch_Keyboard:SW_Cherry_MX_1.00u_PCB</text>
<text x="87.7" y="63.1">Button_Switch_Keyboard:SW_Cherry_MX_1.00u_PCB</text>
<text x="111.9" y="63.1">Button_Switch_Keyboard:SW_Cherry_MX_1.00u_PCB</text>
<text x="138.5" y="63.1">Button_Switch_Keyboard:SW_Cherry_MX_1.00u_PCB</text>
<text x="162.7" y="63.1">Button_Switch_Keyboard:SW_Cherry_MX_1.00u_PCB</text>
<text x="189.3" y="63.1">Button_Switch_Keyboard:SW_Cherry_MX_1.00u_PCB</text>
<text x="214.7" y="63.1">Button_Switch_Keyboard:SW_Cherry_MX_1.00u_PCB</text>
<text x="87.7" y="78.4">Button_Switch_Keyboard:SW_Cherry_MX_1.00u_PCB</text>
<text x="111.9" y="78.4">Button_Switch_Keyboard:SW_Cherry_MX_1.00u_PCB</text>
<text x="138.5" y="78.4">Button_Switch_Keyboard:SW_Cherry_MX_1.00u_PCB</text>
<text x="162.7" y="78.4">Button_Switch_Keyboard:SW_Cherry_MX_1.00u_PCB</text>
<text x="189.3" y="78.4">Button_Switch_Keyboard:SW_Cherry_MX_1.00u_PCB</text>
<text x="214.7" y="78.4">Button_Switch_Keyboard:SW_Cherry_MX_1.00u_PCB</text>
<text x="20" y="87.2">Connector_PinHeader_2.54mm:PinHeader_1x03_P2.54mm_Vertical</text>
<text x="87.7" y="93.6">Button_Switch_Keyboard:SW_Cherry_MX_1.00u_PCB</text>
<text x="111.9" y="93.6">Button_Switch_Keyboard:SW_Cherry_MX_1.00u_PCB</text>
<text x="138.5" y="93.6">Button_Switch_Keyboard:SW_Cherry_MX_1.00u_PCB</text>
<text x="162.7" y="93.6">Button_Switch_Keyboard:SW_Cherry_MX_1.00u_PCB</text>
<text x="189.3" y="93.6">Button_Switch_Keyboard:SW_Cherry_MX_1.00u_PCB</text>
<text x="214.7" y="93.6">Button_Switch_Keyboard:SW_Cherry_MX_1.00u_PCB</text>
<text x="51.5" y="101.2">kbd:SS12D00</text>
<text x="87.7" y="108.8">Button_Switch_Keyboard:SW_Cherry_MX_1.00u_PCB</text>
<text x="111.9" y="108.8">Button_Switch_Keyboard:SW_Cherry_MX_1.00u_PCB</text>
<text x="138.5" y="108.8">Button_Switch_Keyboard:SW_Cherry_MX_1.00u_PCB</text>
<text x="162.7" y="108.8">Button_Switch_Keyboard:SW_Cherry_MX_1.00u_PCB</text>
<text x="189.3" y="108.8">Button_Switch_Keyboard:SW_Cherry_MX_1.00u_PCB</text>
<text x="214.7" y="108.8">Button_Switch_Keyboard:SW_Cherry_MX_1.00u_PCB</text>
<text x="138.5" y="124.1">Button_Switch_Keyboard:SW_Cherry_MX_1.00u_PCB</text>
<text x="162.7" y="124.1">Button_Switch_Keyboard:SW_Cherry_MX_1.00u_PCB</text>
<text x="189.3" y="124.1">Button_Switch_Keyboard:SW_Cherry_MX_1.25u_PCB</text>
<text x="214.7" y="124.1">Button_Switch_Keyboard:SW_Cherry_MX_1.25u_PCB</text>
<text x="87.7" y="139.3">Button_Switch_Keyboard:SW_Cherry_MX_1.00u_PCB</text>
<text x="111.9" y="139.3">Button_Switch_Keyboard:SW_Cherry_MX_1.00u_PCB</text>
<text x="138.5" y="139.3">Button_Switch_Keyboard:SW_Cherry_MX_1.00u_PCB</text>
<text x="162.7" y="139.3">Button_Switch_Keyboard:SW_Cherry_MX_1.00u_PCB</text>
<text x="189.3" y="139.3">Button_Switch_Keyboard:SW_Cherry_MX_1.00u_PCB</text>
<text x="214.7" y="139.3">Button_Switch_Keyboard:SW_Cherry_MX_1.00u_PCB</text>
</g>
</svg>
